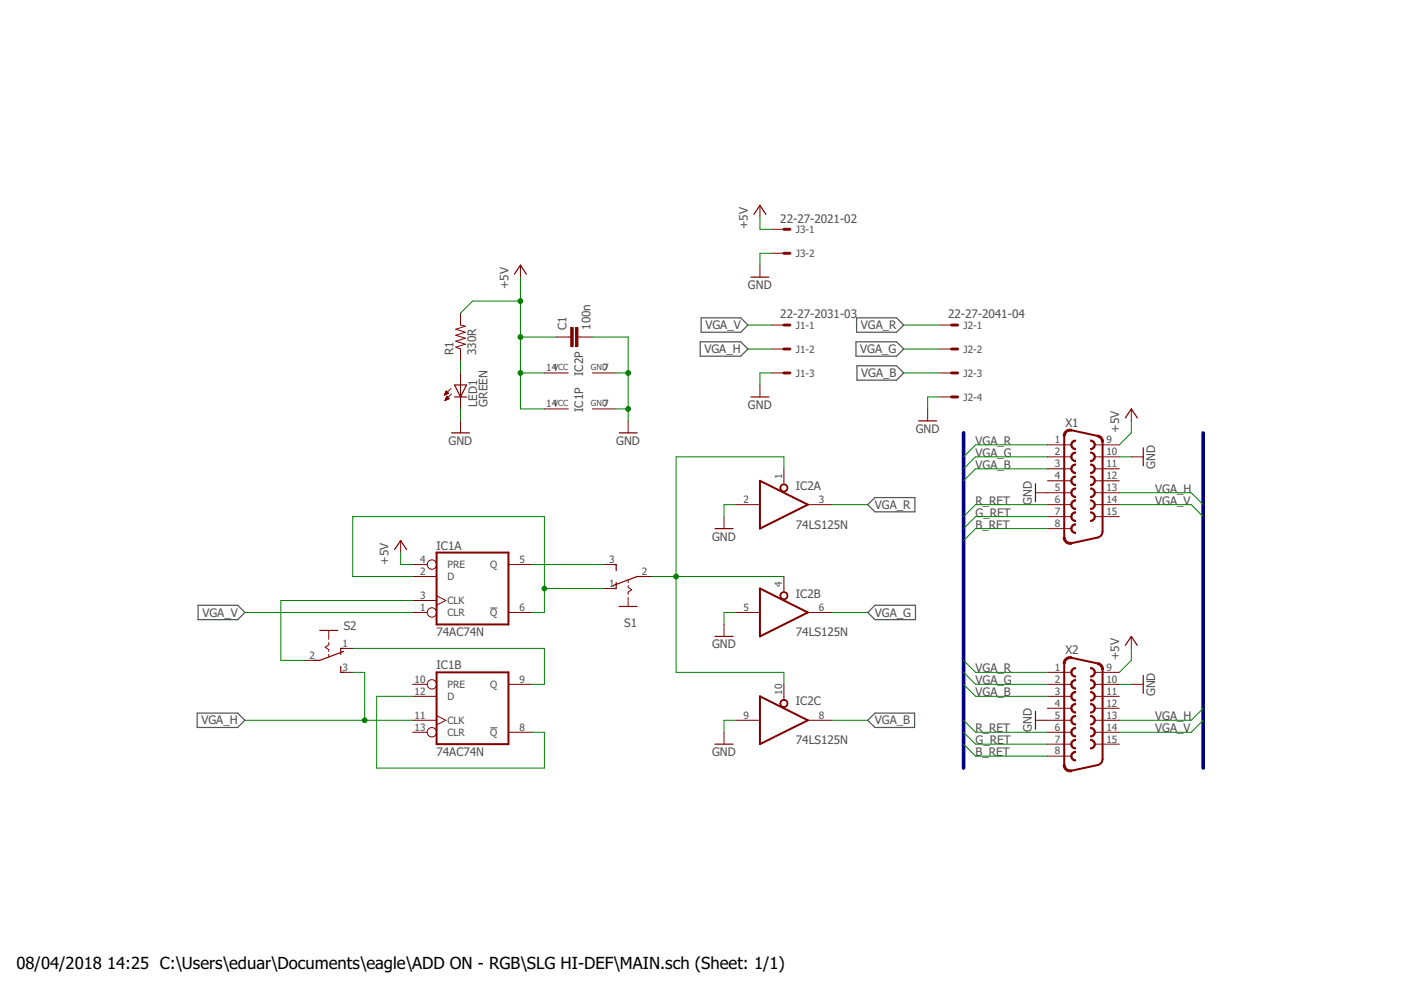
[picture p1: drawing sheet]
<svg xmlns="http://www.w3.org/2000/svg" width="297mm" height="210mm" viewBox="0 0 297 210" stroke-linecap="round" stroke-linejoin="round" font-family="sans-serif">
<path d="M103.9 128.9h1.6M103.9 154.3h1.6" fill="none" stroke="#505050" stroke-width=".21"/>
<path d="M148.5 72.5h8.6l1.5 1.5-1.5 1.5h-8.6zM148.7 67.4h8.4l1.5 1.5-1.5 1.5h-8.4zM181.5 72.5h8.6l1.5 1.5-1.5 1.5h-8.6zM181.6 67.4h8.5l1.5 1.5-1.5 1.5h-8.5zM181.7 77.6h8.4l1.5 1.5-1.5 1.5h-8.4zM184 107l1.5-1.5h8.5v3h-8.5zM42 128.3h8.4l1.5 1.6-1.5 1.5h-8.4zM185.5 128.3h8.6v3.1h-8.6l-1.5-1.5zM41.8 151.2h8.6l1.5 1.5-1.5 1.5h-8.6zM185.5 151.2h8.4v3h-8.4l-1.5-1.5z" fill="none" stroke="#505050" stroke-width=".25"/>
<path d="M225.6 92.5v21.4M227.2 91.2l5.6 1.2M233.8 93.7l-.1 19.3-.2 .5-.7 .5-5.6 1.2M92.6 117.2h15.2v15.2h-15.2zM161.1 101.9l10.2 5.1-10.2 5.1zM161.1 124.8l10.2 5.1-10.2 5zM227.2 139.5l5.6 1.2M92.6 142.6h15.2v15.2h-15.2zM161.1 147.6l10.2 5.1-10.2 5.1zM225.6 140.7v21.5M233.8 141.9l-.1 19.3-.2 .6-.7 .4-5.6 1.2" fill="none" stroke="#800000" stroke-width=".42"/>
<g fill="none" stroke="#800000" stroke-width=".21">
<path d="M110.3 56.2v2.6M161.1 43.5v2.6M161.1 56.2v2.6M163.7 48.6h2.5M163.7 53.7h2.5M97.6 66.4v2.5l1.1 .3-2.1 .6 2.1 .6-2.1 .7 2.1 .6-2.1 .6 2.1 .7-2.1 .6 1 .4v2.5M97.6 79.1v7.6M115.4 79.1h5.1M118 71.5h3M122.5 71.5h3.1M125.6 79.1h5M163.7 79.1h2.5"/>
<path d="M163.7 68.9h2.5M163.7 74h2.5M199.2 79.1h2.6M199.2 68.9h2.6M199.2 74h2.6M94.3 83.7h.1M94.3 83.6h.4M94.3 84.9h.1M94.4 83.4h.6M94.4 83.3h.6M94.4 84.8h.3M94.4 84.6h.6"/>
<path d="M94.5 83.2h.4M94.5 83.1h.3M94.5 84.5h.7M94.6 83h.1M94.6 84.4h.5M94.6 82.9l.5 .5-.9 .4zM94.6 84.3h.4M94.7 84.2h.1M94.7 84l-.4 .9M94.7 84l.5 .5-.9 .4M94.7 84h.1M95.6 82.4l-1.4 1.4"/>
<path d="M95.7 83.5l-1.4 1.4M97.6 89.2v2.6M115.4 86.7h5.1M125.6 86.7h5M133.2 89.2v2.6M161.1 81.6v2.6M166.2 99.4v3.3M196.7 86.7v2.5M199.2 84.2h2.6M222.1 94.3h5.1M222.1 96.9h5.1M222.1 99.4h5.1"/>
<path d="M232.2 94.3h5.1M232.2 96.9h5.1M232.2 99.4h5.1M239.9 96.9h2.5M239.9 86.7v2.5M84.9 114.6v2.6M87.5 119.7h3.1M107.8 119.7h5.1M128.1 119.7h2.5M153.5 109.5v2.6M156 107h5.1M171.3 107h5.1"/>
<path d="M219.5 104.5h7.7M222.1 107h5.1M222.1 101.9h5.1M222.1 109.5h5.1M222.1 112.1h5.1M232.2 107h5.1M232.2 101.9h5.1M232.2 104.5h5.1M232.2 109.5h5.1M69.7 133.7v1.9M69.7 136.2v.5l-.8 .5 .8 .5v.4M69.7 138.7v.7"/>
<path d="M72.2 137.5h2.6M87.5 129.9h3.1M87.5 122.2h5.1M87.5 127.3h5.1M92.6 126.3l1.9 1-1.9 1M107.8 129.9h5.1M128.1 124.8h2.5M133.2 122.9v.6M133.2 124.1v.4l.7 .5-.7 .5v.5M133.2 126.7v1.9M135.7 122.2h2.6M153.5 132.4v2.5"/>
<path d="M156 129.9h5.1M166.2 122.2v3.3M171.3 129.9h5.1M239.9 134.9v2.6M64.6 140h2.6M72.2 142.6h2.6M87.5 155.3h3.1M87.5 147.6h5.1M87.5 152.7h5.1M87.5 145.1h3.1M92.6 151.7l1.9 1-1.9 1M107.8 155.3h5.1"/>
<path d="M107.8 145.1h5.1M153.5 155.3v2.5M156 152.7h5.1M166.2 145.1v3.3M171.3 152.7h5.1M219.5 152.7h7.7M222.1 155.3h5.1M222.1 147.6h5.1M222.1 145.1h5.1M222.1 142.6h5.1M222.1 150.2h5.1M222.1 157.8h5.1"/>
<path d="M232.2 155.3h5.1M232.2 147.6h5.1M232.2 152.7h5.1M232.2 145.1h5.1M232.2 142.6h5.1M232.2 150.2h5.1M232.2 157.8h5.1M239.9 145.1h2.5M222.1 160.3h5.1"/>
<circle cx="91.6" cy="119.7" r=".99"/>
<circle cx="91.6" cy="129.9" r=".99"/>
<circle cx="91.6" cy="155.3" r=".99"/>
<circle cx="91.6" cy="145.1" r=".99"/>
</g>
<g fill="#800000" stroke="#800000" stroke-width=".21">
<path d="M165.5 102.9a.83 .83 0 0 1 1.4 .1 .83 .83 0 0 1-.4 1.2 .83 .83 0 0 1-1.1-.7h.1a.68 .68 0 0 1 1-.7 .68 .68 0 0 1 .2 1.1 .68 .68 0 0 1-1.1-.2l-.1-.2h-.1z" fill-rule="evenodd"/>
<path d="M165.5 125.8a.83 .83 0 0 1 1.4 0 .83 .83 0 0 1-.4 1.3 .83 .83 0 0 1-1.1-.8h.1a.68 .68 0 0 1 1-.6 .68 .68 0 0 1 .2 1.1 .68 .68 0 0 1-1.1-.3l-.1-.2h-.1z" fill-rule="evenodd"/>
<path d="M165.5 148.6a.83 .83 0 0 1 1.4 0 .83 .83 0 0 1-.4 1.3 .83 .83 0 0 1-1.1-.7h.1a.68 .68 0 0 1 1-.7 .68 .68 0 0 1 .2 1.1 .68 .68 0 0 1-1.1-.2l-.1-.2h-.1z" fill-rule="evenodd"/>
<path d="M227.4 93.5l.6-.2v.3a.76 .76 0 0 0-.7 .7 .76 .76 0 0 0 .7 .8v.2a1.02 1.02 0 0 1-.9-.6 1.02 1.02 0 0 1 .3-1.2z" fill-rule="evenodd"/>
<path d="M231.2 93.3a1.02 1.02 0 0 1 1 1 1.02 1.02 0 0 1-1 1v-.2a.76 .76 0 0 0 .8-.8 .76 .76 0 0 0-.8-.7z" fill-rule="evenodd"/>
<path d="M227.4 96.1l.6-.3v.3a.76 .76 0 0 0-.7 .8 .76 .76 0 0 0 .7 .7v.3a1.02 1.02 0 0 1-.9-.7 1.02 1.02 0 0 1 .3-1.1z" fill-rule="evenodd"/>
<path d="M231.2 95.8a1.02 1.02 0 0 1 1 1.1 1.02 1.02 0 0 1-1 1v-.3a.76 .76 0 0 0 .8-.7 .76 .76 0 0 0-.8-.8z" fill-rule="evenodd"/>
<path d="M227.4 98.6l.6-.2v.2a.76 .76 0 0 0-.7 .8 .76 .76 0 0 0 .7 .8v.2a1.02 1.02 0 0 1-.9-.6 1.02 1.02 0 0 1 .3-1.2z" fill-rule="evenodd"/>
<path d="M231.2 98.4a1.02 1.02 0 0 1 1 1 1.02 1.02 0 0 1-1 1v-.2a.76 .76 0 0 0 .8-.8 .76 .76 0 0 0-.8-.8z" fill-rule="evenodd"/>
<path d="M227.4 101.2l.6-.3v.3a.76 .76 0 0 0-.7 .7 .76 .76 0 0 0 .7 .8v.3a1.02 1.02 0 0 1-.9-.7 1.02 1.02 0 0 1 .3-1.1z" fill-rule="evenodd"/>
<path d="M231.2 100.9a1.02 1.02 0 0 1 1 1 1.02 1.02 0 0 1-1 1.1v-.3a.76 .76 0 0 0 .8-.8 .76 .76 0 0 0-.8-.7z" fill-rule="evenodd"/>
<path d="M227.4 103.7l.6-.2v.2a.76 .76 0 0 0-.7 .8 .76 .76 0 0 0 .7 .7v.3a1.02 1.02 0 0 1-.9-.7 1.02 1.02 0 0 1 .3-1.1z" fill-rule="evenodd"/>
<path d="M231.2 103.5a1.02 1.02 0 0 1 1 1 1.02 1.02 0 0 1-1 1v-.3a.76 .76 0 0 0 .8-.7 .76 .76 0 0 0-.8-.8z" fill-rule="evenodd"/>
<path d="M227.4 106.2l.5-.2h.1v.2a.76 .76 0 0 0-.7 .8 .76 .76 0 0 0 .7 .8v.2a1.01 1.01 0 0 1-.9-.6 1.01 1.01 0 0 1 .3-1.2z" fill-rule="evenodd"/>
<path d="M231.2 106a1.02 1.02 0 0 1 1 1 1.02 1.02 0 0 1-1 1v-.2a.76 .76 0 0 0 .8-.8 .76 .76 0 0 0-.8-.8z" fill-rule="evenodd"/>
<path d="M227.4 108.8l.5-.3h.1v.3a.76 .76 0 0 0-.7 .7 .76 .76 0 0 0 .7 .8v.3a1.01 1.01 0 0 1-.9-.7 1.01 1.01 0 0 1 .3-1.1z" fill-rule="evenodd"/>
<path d="M231.2 108.5a1.02 1.02 0 0 1 1 1 1.02 1.02 0 0 1-1 1.1v-.3a.76 .76 0 0 0 .8-.8 .76 .76 0 0 0-.8-.7z" fill-rule="evenodd"/>
<path d="M227.4 111.3l.5-.2h.1v.2a.76 .76 0 0 0-.7 .8 .76 .76 0 0 0 .7 .7v.3a1.01 1.01 0 0 1-.9-.7 1.01 1.01 0 0 1 .3-1.1z" fill-rule="evenodd"/>
<path d="M225.8 91.4l.6-.3 .8-.1-.1 .4-.8 .1-.3 .4-.2 .6h-.4z" fill-rule="evenodd"/>
<path d="M232.8 92.2l.5 .2 .4 .5 .3 .8h-.4a1.04 1.04 0 0 0-.9-1.1z" fill-rule="evenodd"/>
<path d="M225.4 113.9h.4l.2 .5 .3 .5 .8 .1 .1 .4a1.46 1.46 0 0 1-1.8-1.5z" fill-rule="evenodd"/>
<path d="M227.4 141.8l.6-.3v.3a.76 .76 0 0 0-.7 .8 .76 .76 0 0 0 .7 .7v.3a1.02 1.02 0 0 1-.9-.7 1.02 1.02 0 0 1 .3-1.1z" fill-rule="evenodd"/>
<path d="M231.2 141.5a1.02 1.02 0 0 1 1 1.1 1.02 1.02 0 0 1-1 1v-.3a.76 .76 0 0 0 .8-.7 .76 .76 0 0 0-.8-.8z" fill-rule="evenodd"/>
<path d="M227.4 144.3l.6-.2v.2a.76 .76 0 0 0-.7 .8 .76 .76 0 0 0 .7 .8v.2a1.02 1.02 0 0 1-.9-.6 1.02 1.02 0 0 1 .3-1.2z" fill-rule="evenodd"/>
<path d="M231.2 144.1a1.02 1.02 0 0 1 1 1 1.02 1.02 0 0 1-1 1v-.2a.76 .76 0 0 0 .8-.8 .76 .76 0 0 0-.8-.8z" fill-rule="evenodd"/>
<path d="M227.4 146.9l.6-.3v.3a.76 .76 0 0 0-.7 .7 .76 .76 0 0 0 .7 .8v.3a1.02 1.02 0 0 1-.9-.7 1.02 1.02 0 0 1 .3-1.1z" fill-rule="evenodd"/>
<path d="M231.2 146.6a1.02 1.02 0 0 1 1 1 1.02 1.02 0 0 1-1 1.1v-.3a.76 .76 0 0 0 .8-.8 .76 .76 0 0 0-.8-.7z" fill-rule="evenodd"/>
<path d="M227.4 149.4l.6-.2v.2a.76 .76 0 0 0-.7 .8 .76 .76 0 0 0 .7 .7v.3a1.02 1.02 0 0 1-.9-.7 1.02 1.02 0 0 1 .3-1.1z" fill-rule="evenodd"/>
<path d="M231.2 149.2a1.02 1.02 0 0 1 1 1 1.02 1.02 0 0 1-1 1v-.3a.76 .76 0 0 0 .8-.7 .76 .76 0 0 0-.8-.8z" fill-rule="evenodd"/>
<path d="M227.4 151.9l.6-.2v.3a.76 .76 0 0 0-.7 .7 .76 .76 0 0 0 .7 .8v.2a1.02 1.02 0 0 1-.9-.6 1.02 1.02 0 0 1 .3-1.2z" fill-rule="evenodd"/>
<path d="M231.2 151.7a1.02 1.02 0 0 1 1 1 1.02 1.02 0 0 1-1 1v-.2a.76 .76 0 0 0 .8-.8 .76 .76 0 0 0-.8-.7z" fill-rule="evenodd"/>
<path d="M227.4 154.5l.6-.3v.3a.75 .75 0 0 0-.7 .7 .75 .75 0 0 0 .7 .8v.3a1.01 1.01 0 0 1-.9-.7 1.01 1.01 0 0 1 .3-1.1z" fill-rule="evenodd"/>
<path d="M231.2 154.2a1.01 1.01 0 0 1 1 1 1.01 1.01 0 0 1-1 1.1v-.3a.75 .75 0 0 0 .8-.8 .75 .75 0 0 0-.8-.7z" fill-rule="evenodd"/>
<path d="M227.4 157l.5-.2h.1v.2a.76 .76 0 0 0-.7 .8 .76 .76 0 0 0 .7 .7v.3a1.01 1.01 0 0 1-.9-.7 1.01 1.01 0 0 1 .3-1.1z" fill-rule="evenodd"/>
<path d="M231.2 156.8a1.02 1.02 0 0 1 1 1 1.02 1.02 0 0 1-1 1v-.3a.76 .76 0 0 0 .8-.7 .76 .76 0 0 0-.8-.8z" fill-rule="evenodd"/>
<path d="M227.4 159.6l.5-.3h.1v.3a.76 .76 0 0 0-.7 .7 .76 .76 0 0 0 .7 .8v.2a1.01 1.01 0 0 1-.9-.6 1.01 1.01 0 0 1 .3-1.1z" fill-rule="evenodd"/>
<path d="M225.8 139.7l.6-.4h.8l-.1 .4-.8 .1-.3 .4-.2 .5h-.4z" fill-rule="evenodd"/>
<path d="M232.8 140.5l.5 .2 .4 .4 .3 .8h-.4a1.04 1.04 0 0 0-.9-1z" fill-rule="evenodd"/>
<path d="M225.4 162.2h.4l.2 .5 .3 .4 .8 .1 .1 .4a1.46 1.46 0 0 1-1.8-1.4z" fill-rule="evenodd"/>
</g>
<g fill="none" stroke="#800000" stroke-width=".25">
<path d="M109.1 58.1l1.2-1.9 1.3 1.9M159.2 58.8h3.8M159.9 45.4l1.2-1.9 1.3 1.9M95.7 91.8h3.8M96.4 84.2h2.5M96.4 81.6h2.5l-1.3 2.6zM131.3 91.8h3.8M159.2 84.2h3.8M194.8 89.2h3.8M238.6 88.6l1.3-1.9 1.2 1.9M242.4 95v3.8M83.7 116.5l1.2-1.9 1.3 1.9"/>
<path d="M130 119.7h.6v1.3M151.6 112.1h3.8M219.5 102.6v3.8M67.8 133.7h3.8M72.9 138.1l-5.1 1.9h-1.3M72.9 137.5h-.7v1.2M130.6 123.5v1.3h-.6M131.3 128.6h3.8M136.4 122.2h-1.3l-5.1 1.9M151.6 134.9h3.8M238.6 136.8l1.3-1.9 1.2 1.9M72.2 141.3v1.3h.7"/>
<path d="M151.6 157.8h3.8M219.5 150.8v3.8M242.4 143.2v3.8"/>
</g>
<g fill="#800000" stroke="#800000" stroke-width=".21">
<path d="M122 69.4h.5v4.1h-.5z"/>
<path d="M121 69.4h.5v4.1h-.5z"/>
</g>
<path d="M166.2 48.6h1.3M166.2 53.7h1.3M166.2 68.9h1.3M166.2 74h1.3M166.2 79.1h1.3M201.8 68.9h1.2M201.8 74h1.2M201.8 79.1h1.2M201.8 84.2h1.2" fill="none" stroke="#800000" stroke-width=".61"/>
<path d="M204.3 91.8v71.1M255.1 91.8v71.1" fill="none" stroke="#000080" stroke-width=".76"/>
<g fill="none" stroke="#008000" stroke-width=".21">
<path d="M110.3 58.8v27.9h5.1M161.1 46.1v2.5h2.6M163.7 53.7h-2.6v2.5M97.6 76.5v2.6M110.3 79.1h5.1M110.3 71.5h7.7M110.3 63.8h-10.1l-2.6 2.6M125.6 71.5h7.6v17.7M130.6 79.1h2.6M158.6 74h5.1M158.6 68.9h5.1M163.7 79.1h-2.6v2.5"/>
<path d="M191.6 74h7.6M191.6 68.9h7.6M191.6 79.1h7.6M97.6 86.7v2.5M130.6 86.7h2.6M166.2 99.4v-2.5h-22.9v45.7h22.9v2.5M199.2 84.2h-2.5v2.5M222.1 96.9h-15.3l-2.5 2.5M222.1 94.3h-15.3l-2.5 2.6M222.1 99.4h-15.3l-2.5 2.5M237.3 96.9h2.6M239.9 89.2v2.6l-2.6 2.5"/>
<path d="M84.9 117.2v2.5h2.6M112.9 119.7h15.2M156 107h-2.5v2.5M176.4 107h7.6M222.1 107h-15.3l-2.5 2.5M222.1 109.5h-15.3l-2.5 2.6M222.1 112.1h-15.3l-2.5 2.5M237.3 104.5h15.3l2.5 2.5M237.3 107h15.3l2.5 2.5M51.9 129.9h35.6M74.8 137.5h40.6v7.6h-2.5M87.5 122.2h-12.7v-12.7h40.6v20.4h-2.5"/>
<path d="M87.5 127.3h-28v12.7h5.1M115.4 124.8h12.7M138.3 122.2h27.9M156 129.9h-2.5v2.5M176.4 129.9h7.6M239.9 137.5v2.5l-2.6 2.6M51.9 152.7h35.6M74.8 142.6h2.5v10.1M87.5 147.6h-7.6v15.3h35.5v-7.6h-2.5M156 152.7h-2.5v2.6M176.4 152.7h7.6M204.3 140l2.5 2.6h15.3"/>
<path d="M204.3 142.6l2.5 2.5h15.3M204.3 152.7l2.5 2.6h15.3M204.3 145.1l2.5 2.5h15.3M204.3 155.3l2.5 2.5h15.3M204.3 157.8l2.5 2.5h15.3M237.3 145.1h2.6M255.1 150.2l-2.5 2.5h-15.3M255.1 152.7l-2.5 2.6h-15.3"/>
</g>
<g fill="#008000" stroke="#008000" stroke-width=".21">
<circle cx="77.3" cy="152.7" r=".51"/>
<circle cx="115.4" cy="124.8" r=".51"/>
<circle cx="133.2" cy="86.7" r=".51"/>
<circle cx="133.2" cy="79.1" r=".51"/>
<circle cx="143.3" cy="122.2" r=".51"/>
<circle cx="110.3" cy="79.1" r=".51"/>
<circle cx="110.3" cy="63.8" r=".51"/>
<circle cx="110.3" cy="71.5" r=".51"/>
</g>
<g font-size="3.5">
<text x="3.5" y="205.4">08/04/2018</text>
<text x="22.7" y="205.4">14:25 C:\Users\eduar\Documents\eagle\ADD ON - RGB\SLG HI-DEF\MAIN.sch (Sheet: 1/1)</text>
</g>
<g font-size="2.5" fill="#505050">
<text x="165.4" y="47.2">22-27-2021-02</text>
<text x="158.6" y="48.6" transform="rotate(-90 158.6 48.6)">+5V</text>
<text x="107.8" y="61.3" transform="rotate(-90 107.8 61.3)">+5V</text>
<text x="158.6" y="61.3">GND</text>
<text x="120.1" y="69.9" transform="rotate(-90 120.1 69.9)">C1</text>
<text x="125.2" y="69.9" transform="rotate(-90 125.2 69.9)">100n</text>
<text x="149.6" y="69.8">VGA_V</text>
<text x="165.4" y="67.5">22-27-2031-03</text>
<text x="182.5" y="69.8">VGA_R</text>
<text x="201" y="67.5">22-27-2041-04</text>
<text x="96.1" y="75.3" transform="rotate(-90 96.1 75.3)">R1</text>
<text x="100.9" y="75.3" transform="rotate(-90 100.9 75.3)">330R</text>
<text x="149.4" y="74.9">VGA_H</text>
<text x="182.4" y="74.9">VGA_G</text>
<text x="123.7" y="79.7" transform="rotate(-90 123.7 79.7)">IC2P</text>
<text x="182.6" y="80">VGA_B</text>
<text x="101.2" y="86.2" transform="rotate(-90 101.2 86.2)">LED1</text>
<text x="103.4" y="86.2" transform="rotate(-90 103.4 86.2)">GREEN</text>
<text x="123.7" y="87.3" transform="rotate(-90 123.7 87.3)">IC1P</text>
<text x="158.6" y="86.7">GND</text>
<text x="95.1" y="94.3">GND</text>
<text x="130.7" y="94.3">GND</text>
<text x="194.1" y="91.8">GND</text>
<text x="206.8" y="94.3">VGA_R</text>
<text x="225.9" y="90.5">X1</text>
<text x="237.3" y="91.8" transform="rotate(-90 237.3 91.8)">+5V</text>
<text x="206.8" y="96.9">VGA_G</text>
<text x="206.8" y="99.4">VGA_B</text>
<text x="244.9" y="99.4" transform="rotate(-90 244.9 99.4)">GND</text>
<text x="168.7" y="103.8">IC2A</text>
<text x="185.5" y="107.9">VGA_R</text>
<text x="206.8" y="107">R_RET</text>
<text x="218.8" y="107" transform="rotate(-90 218.8 107)">GND</text>
<text x="244.9" y="104.5">VGA_H</text>
<text x="244.9" y="107">VGA_V</text>
<text x="168.7" y="112.1">74LS125N</text>
<text x="206.8" y="109.5">G_RET</text>
<text x="206.8" y="112.1">B_RET</text>
<text x="82.4" y="119.7" transform="rotate(-90 82.4 119.7)">+5V</text>
<text x="92.6" y="116.5">IC1A</text>
<text x="151" y="114.6">GND</text>
<text x="42.9" y="130.7">VGA_V</text>
<text x="168.7" y="126.7">IC2B</text>
<text x="185.5" y="130.7">VGA_G</text>
<text x="72.9" y="133.7">S2</text>
<text x="92.6" y="134.9">74AC74N</text>
<text x="132.3" y="132.9">S1</text>
<text x="151" y="137.5">GND</text>
<text x="168.7" y="134.9">74LS125N</text>
<text x="92.6" y="141.9">IC1B</text>
<text x="206.8" y="142.6">VGA_R</text>
<text x="225.9" y="138.7">X2</text>
<text x="237.3" y="140" transform="rotate(-90 237.3 140)">+5V</text>
<text x="168.7" y="149.5">IC2C</text>
<text x="206.8" y="145.1">VGA_G</text>
<text x="206.8" y="147.6">VGA_B</text>
<text x="244.9" y="147.6" transform="rotate(-90 244.9 147.6)">GND</text>
<text x="42.7" y="153.6">VGA_H</text>
<text x="185.5" y="153.6">VGA_B</text>
<text x="206.8" y="155.2">R_RET</text>
<text x="218.8" y="155.2" transform="rotate(-90 218.8 155.2)">GND</text>
<text x="244.9" y="152.7">VGA_H</text>
<text x="244.9" y="155.2">VGA_V</text>
<text x="92.6" y="160.3">74AC74N</text>
<text x="151" y="160.3">GND</text>
<text x="168.7" y="157.8">74LS125N</text>
<text x="206.8" y="157.8">G_RET</text>
<text x="206.8" y="160.3">B_RET</text>
</g>
<g font-size="2.1" fill="#505050">
<text x="168.7" y="49.4">J3-1</text>
<text x="168.7" y="54.5">J3-2</text>
<text x="168.7" y="69.7">J1-1</text>
<text x="204.3" y="69.7">J2-1</text>
<text x="168.7" y="74.8">J1-2</text>
<text x="204.3" y="74.8">J2-2</text>
<text x="115.8" y="78.7">14</text>
<text x="127.9" y="78.7">7</text>
<text x="168.7" y="79.8">J1-3</text>
<text x="204.3" y="79.8">J2-3</text>
<text x="115.8" y="86.3">14</text>
<text x="127.9" y="86.3">7</text>
<text x="204.3" y="84.9">J2-4</text>
<text x="223.7" y="94">1</text>
<text x="234.6" y="94">9</text>
<text x="165.8" y="101.6" transform="rotate(-90 165.8 101.6)">1</text>
<text x="223.7" y="96.5">2</text>
<text x="223.7" y="99">3</text>
<text x="223.7" y="101.6">4</text>
<text x="234.6" y="96.5">10</text>
<text x="234.6" y="99">11</text>
<text x="234.6" y="101.6">12</text>
<text x="157.6" y="106.7">2</text>
<text x="173.6" y="106.7">3</text>
<text x="223.7" y="104.1">5</text>
<text x="223.7" y="106.7">6</text>
<text x="234.6" y="104.1">13</text>
<text x="234.6" y="106.7">14</text>
<text x="223.7" y="109.2">7</text>
<text x="223.7" y="111.7">8</text>
<text x="234.6" y="109.2">15</text>
<text x="89.1" y="119.3">4</text>
<text x="110.1" y="119.3">5</text>
<text x="129.1" y="119.3">3</text>
<text x="89.1" y="121.9">2</text>
<text x="94.9" y="123">D</text>
<text x="94.9" y="120.5">PRE</text>
<text x="104" y="120.5">Q</text>
<text x="129.1" y="124.4">1</text>
<text x="136.1" y="121.9">2</text>
<text x="165.8" y="124.4" transform="rotate(-90 165.8 124.4)">4</text>
<text x="89.1" y="129.5">1</text>
<text x="89.1" y="127">3</text>
<text x="94.9" y="130.6">CLR</text>
<text x="94.9" y="128.1">CLK</text>
<text x="104" y="130.6">Q</text>
<text x="110.1" y="129.5">6</text>
<text x="157.6" y="129.5">5</text>
<text x="173.6" y="129.5">6</text>
<text x="72.6" y="137.1">1</text>
<text x="65.6" y="139.7">2</text>
<text x="72.6" y="142.2">3</text>
<text x="223.7" y="142.2">1</text>
<text x="234.6" y="142.2">9</text>
<text x="87.9" y="147.3">12</text>
<text x="87.9" y="144.7">10</text>
<text x="94.9" y="148.4">D</text>
<text x="94.9" y="145.9">PRE</text>
<text x="104" y="145.9">Q</text>
<text x="110.1" y="144.7">9</text>
<text x="165.8" y="147.3" transform="rotate(-90 165.8 147.3)">10</text>
<text x="223.7" y="144.7">2</text>
<text x="223.7" y="147.3">3</text>
<text x="223.7" y="149.8">4</text>
<text x="234.6" y="144.7">10</text>
<text x="234.6" y="147.3">11</text>
<text x="234.6" y="149.8">12</text>
<text x="87.9" y="154.9">13</text>
<text x="87.9" y="152.4">11</text>
<text x="94.9" y="153.5">CLK</text>
<text x="110.1" y="154.9">8</text>
<text x="157.6" y="152.4">9</text>
<text x="173.6" y="152.4">8</text>
<text x="223.7" y="152.4">5</text>
<text x="223.7" y="154.9">6</text>
<text x="234.6" y="152.4">13</text>
<text x="234.6" y="154.9">14</text>
<text x="94.9" y="156">CLR</text>
<text x="104" y="156">Q</text>
<text x="223.7" y="157.4">7</text>
<text x="223.7" y="160">8</text>
<text x="234.6" y="157.4">15</text>
</g>
<g font-size="1.8" fill="#505050">
<text x="117.3" y="78.4">VCC</text>
<text x="125.3" y="78.4">GND</text>
<text x="117.3" y="86.1">VCC</text>
<text x="125.3" y="86.1">GND</text>
</g>
</svg>
